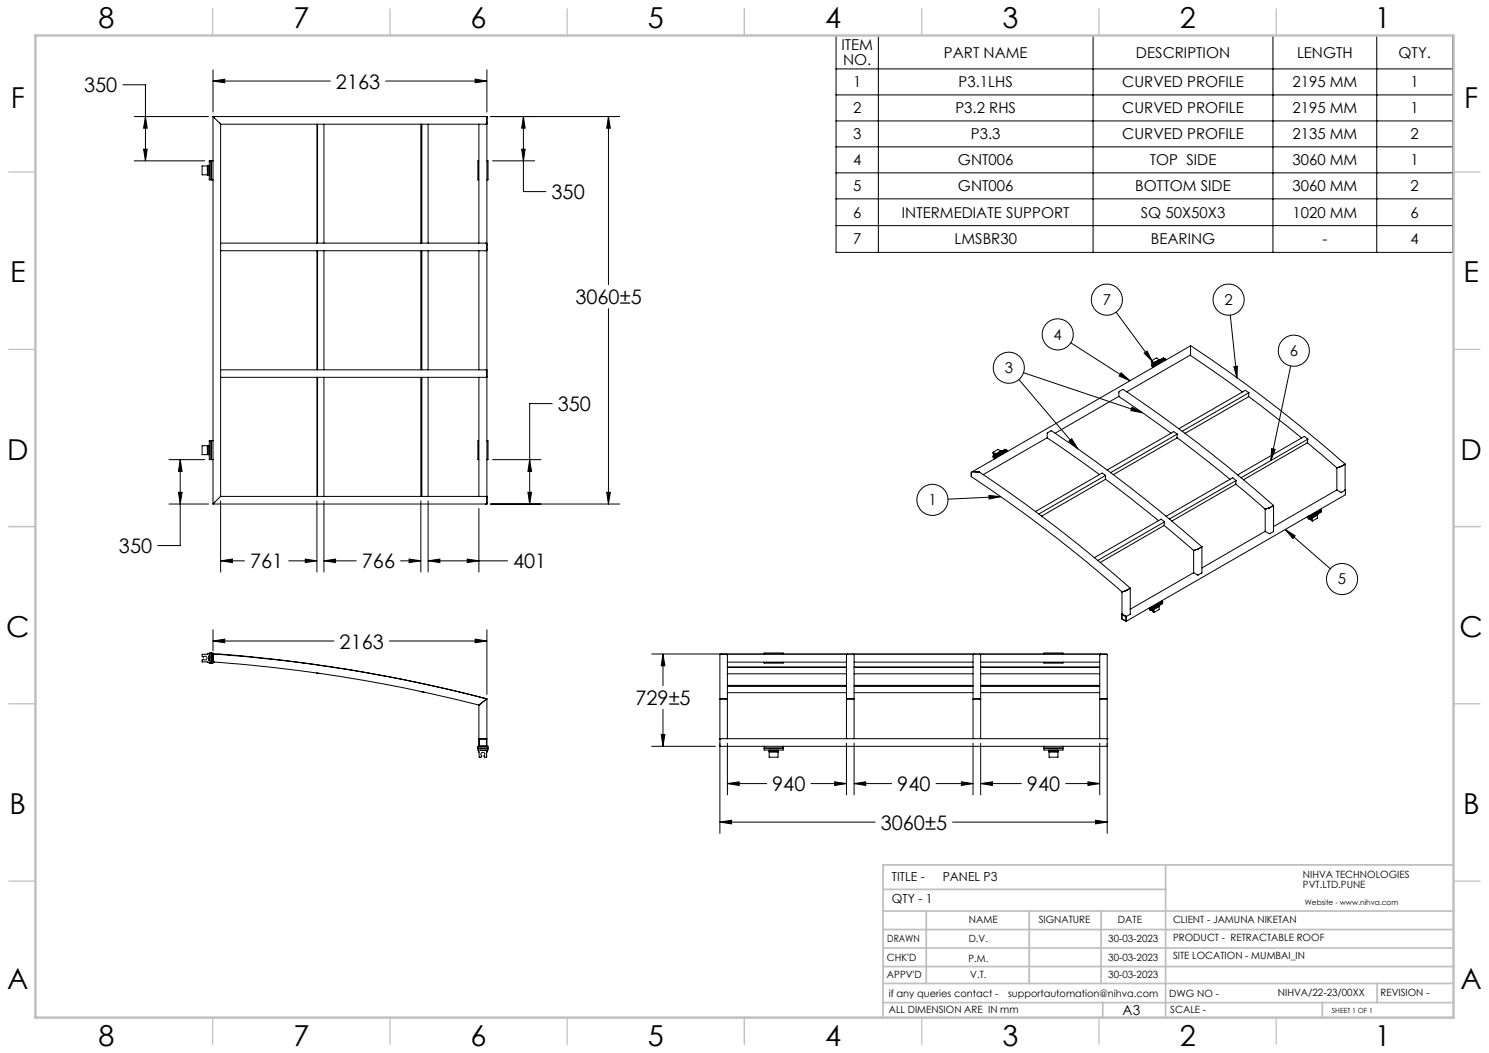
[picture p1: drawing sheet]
<svg xmlns="http://www.w3.org/2000/svg" width="420mm" height="297mm" viewBox="0 0 420 297" stroke-linecap="round" stroke-linejoin="round" font-family="sans-serif">
<g fill="none" stroke="#000" stroke-width=".28">
<path d="M60.1 19.7v11.9M137.3 19.7v11.9M235.8 10h174v61.2h-174zM235.8 19.4h174M247.8 10v61.2M308.3 10v61.2M359.1 10v61.2M388.3 10v61.2M34.7 23.9h6.3v21.5M37.9 32.9h20.9M41 32.9l.5 3.3h-1zM60.1 22.9l3.3-.6v1.1z"/>
<path d="M60.1 32.9l2.1 2.1M60.1 32.9h77M60.1 32.9v109.3M60.1 22.9h33.1M62.2 35h74.9M62.2 35h.1M62.2 35v33.6M89.4 35v33.6M89.6 35v33.6M91.4 35v33.6M108.8 22.9h28.5M118.7 35v33.6"/>
<path d="M119 35v33.6M120.8 35v33.6M134 22.3l3.3 .6-3.3 .5zM135.1 35v33.6M137.1 32.9h.1M137.1 32.9l.2 .2zM137.1 35l.2-.2zM137.1 35h.1M137.2 32.9h.1v109.3h-.1M138.4 32.9h36.4M147.6 32.9l.5 3.3h-1zM147.6 32.9v21.1h6.4"/>
<path d="M171.6 32.9l.6 3.3h-1.1zM171.6 32.9v47.4M235.8 26.8h174M235.8 34.1h174M37.9 45.4h19.8M40.5 42.1h1l-.5 3.3zM58.5 46.8v2.5M58.6 46.8v2.5M58.9 46.8v2.5M59 46.8h-2v2.5h2M59.5 45.4v5.3M60.1 45.4h-1.1v5.3h1.1"/>
<path d="M135.1 45.4h-.3v5.3h.3M137.3 45.4h.4v5.3h-.4M138.9 45.4h11.9M147.1 42.1h1l-.5 3.3zM235.8 41.4h174M235.8 48.8h174M235.8 56.1h174M62.2 68.6h74.9M62.2 68.6v2.1M62.2 70.7h74.9M62.2 70.7v33.6M89.4 70.7v33.6"/>
<path d="M89.6 70.7v33.6M91.4 70.7v33.6M118.7 70.7v33.6M119 70.7v33.6M120.8 70.7v33.6M135.1 70.7v33.6M137.1 68.6h.1M137.1 70.7l.2-.2zM137.1 70.7h.1M137.1 68.6l.2 .2zM235.8 63.6h174M171.6 87.1v55.1"/>
<path d="M302 96.7l16.7 10.7M314.8 88l10.3 14M322.7 99.6l.8-.6 1.6 3zM335.8 97.5l5.3 3.5 9.9 7.1a412.1 412.1 0 0 1 28.4 22.8M335.8 97.5v2.8l14.6 10.3M335.8 97.5l-61.6 35.6M347 88.9l1.9 17.7M62.2 104.3h74.9M62.2 104.3v2.1h74.9M62.2 106.5v33.5M89.4 106.4v33.6M89.6 106.4v33.6"/>
<path d="M91.4 106.4v33.6M118.7 106.4v33.6M119 106.4v33.6M120.8 106.4v33.6M135.1 106.4v33.6M137.1 104.3h.1M137.1 106.4l.2-.2zM137.1 106.4h.1M137.1 104.3l.2 .2zM155.8 113.8h-6.4v28.4M287.4 107.1l16.6 19.5M288.7 105.1l33.6 11.3"/>
<path d="M315.6 111.8v-1.3l1.2-.7 7.8 5.4 11.1 8.2a426.2 426.2 0 0 1 23.5 19.2M315.6 111.8l14.7 10.4M315.6 111.8l-18 10.4M316.2 105.2l2.5 2.2-3-1.4zM319.3 114.9l3 1.5-3.3-.6zM324.8 102.8l.3 .2M324.8 101.8l.2 .6M324.8 102.8v.4l.3 .2M324.8 101.8l.8 .4M325 102.4l.4 .1-.6 .3M325 102.4h.1M325.1 102.7l.3 .2"/>
<path d="M325.1 102.7v1M325.4 102.9v.6M325.4 102.9l.3 .1M325.6 102.2l.2 .1M325.7 103v.4M327 101.4l-.8-.4-1.4 .8M327.2 101.5l-.1-.2-1.5 .9M328.4 101.1l-3 1.8M328.4 101.1l.3 .2M328.4 101.1l-.3-.2-3 1.8M328.7 101.3l-3 1.7M328.7 101.3v.3"/>
<path d="M335.8 100.1l-18 10.4M348.1 103.4l.9-.1-.1 3.3zM352.2 111.8l14.9 11.7M352.3 110.8l-1-.7-18.8 10.8M352.3 110.8l-18.9 10.8M352.3 110.8l-.1 1.1-17.9 10.3M364.1 103.2l-5.6 26.7M47.7 129.6h10M50.3 138.8h1.1l-.6 3.4zM50.8 129.6l.6 3.4h-1.1zM50.8 129.6v24.3h-6.3M58.5 125.7v2.5"/>
<path d="M58.6 125.7v2.5M58.9 125.7v2.5M59 125.7h-2v2.5h2M59.5 124.3v5.3M60.1 124.3h-1.1v5.3h1.1M135.1 124.3h-.3v5.3h.3M137.3 124.3h.4v5.3h-.4M138.9 129.6h13.7M148.9 138.8h1l-.5 3.4zM149.4 129.6l.5 3.4h-1zM171.1 138.8h1.1l-.6 3.4zM274.2 133.1l-.2 .1v1.3l6.6 4.4a390 390 0 0 1 35.9 28"/>
<path d="M274.2 133.1l2.1 .1M274.5 133.1l1.9 .1M276.3 133.2l7.9 5.4 9.9 7.2a400.9 400.9 0 0 1 24.7 20.1M278.9 139.7l3.4 .4-3.3 .7zM280.1 128.6l.3 .2M280.1 128.6v.4l.3 .1M280.1 127.6l.2 .6M280.1 127.6l.9 .3M280.3 128.2h.1M280.4 128.2l.3 .1-.6 .3M280.4 128.1l-.1 .1M280.4 128.4l.7 .4"/>
<path d="M280.4 128.4v1.1M281 127.9l.2 .2M281.1 128.8v.3M282.3 127.2l-.8-.5-1.4 .9M282.6 127.2l-.2-.1-1.4 .8M283.8 126.9l-3.1 1.7v.7M284.1 127.1l-3 1.7M284.1 127.1v.3M284.1 127.1l-.6-.4-3.1 1.7M295.4 123.5l-18.1 10.4M301.5 124.4l.8-.6 1.7 2.8zM310.1 133.8l-14.7-10.3v-1.3l1.2-.7 4.1 2.8a417 417 0 0 1 38.3 29.9"/>
<path d="M311.8 135.1l14.9 11.8M311.9 134.1l-18.9 10.9M311.9 134.1l-.1 1.1-18 10.4M311.9 134.1l-1-.7-18.8 10.9M332 123.4l15 11.8M332.1 122.4l-.1 1.1-18 10.4M332.1 122.4l-18.8 10.9M332.1 122.4l-1-.7-18.8 10.9M348.5 136.5l8.4 7.1M348.7 135.5l-1-.7-18.8 10.8M348.7 135.5l-.2 1.1-17.9 10.4M348.7 135.5l-18.9 10.9"/>
<path d="M358.7 126.5l1 .2-1.2 3.2zM368.8 124.8l8.3 7.1M368.9 123.9l-18.8 10.9M368.9 123.9l-1-.8-18.8 10.8M368.9 123.9l-.2 1-18 10.4M377.1 138.2l1 .6 1.3-.6M377.1 131.9h.1M377.1 131.9v6.3M377.1 138.2l-17.9 10.3M378.1 131.6l-.9 .3M378.4 131.5l-.3 .1M379.4 130.9l-1 .6"/>
<path d="M379.4 130.9h.1M379.4 138.2l.1 1.4-61.9 35.7M379.4 130.9v7.3M47.7 142.2h11.1M60.1 142.2h77M62.2 158.2l3.3-.5v1zM62.2 140l-2.1 2.2M62.2 140h74.9M62.2 140h.1M62.2 141.3v20.1M62.2 158.2h6.8M81.5 158.2h7.9"/>
<path d="M86.1 157.7l3.3 .5-3.3 .5zM89.4 141.3v20.1M91.4 158.2l3.3-.5v1zM91.4 158.2h9.1M91.4 141.3v20.1M113 158.2h5.7M115.4 157.7l3.3 .5-3.3 .5zM118.7 141.3v20.1M120.8 158.2l3.3-.5v1zM120.8 158.2h22.4M120.8 141.3v20.1M131.8 157.7l3.3 .5-3.3 .5z"/>
<path d="M135.1 143.4v18M137.1 140h.1M137.1 142.2h.1M137.1 140l.2 .2zM137.3 141.9l-.2 .3zM138.4 142.2h36.4M282.3 140.1l-14.9 .7M328.3 148.2l8.4 7.1M328.5 147.2l-18.9 10.9M328.5 147.2l-1-.8-18.8 10.9M328.5 147.2l-.2 1-18 10.4M336.7 155.3v6.3"/>
<path d="M336.7 155.3h.1M337.7 154.9l-1 .4M338 154.8l-.3 .1M338.9 154.3l-.9 .5M339 154.2v7.4l-1.1 .6-1.2-.6M339 154.2l-.1 .1M356.9 143.6v6.2M356.9 149.9l-17.9 10.3M358 143.3l-1.1 .3M358.2 143.2l-.2 .1M359.2 142.6l-1 .6M359.2 142.6h.1"/>
<path d="M359.2 142.6v7.3l-1.2 .6-1.1-.7M362.5 149.3l2.8 1.8-.6 .8zM362.5 149.3l12.7 11.1M368.7 145.8l.9 .4M369 145.9v.4l.3 .1M369.3 146.4l.6-.3-.2 .4M369.3 146.1v.3M369.3 145.4l.3 .2M369.6 145.6v.6M369.7 146.5l.5 .5M369.8 146.4l-.1 .1M370.2 146v1"/>
<path d="M370.3 145.8l-.1 .2M371.6 145.3v.9l-1.4 .8M371.7 145v.2M371.7 145.2l-1.5 .8M371.7 145.2h.1M372.4 143.6l.2 .2M372.6 143.8l-3 1.8M372.6 144.1l-3 1.8-.6-.3M372.6 143.8v.7l-3 1.7M60.1 177.6v6M137.3 177.6v18.3M316.5 173.2l1 .6"/>
<path d="M316.5 173.3l1.1 .6v1.3l-1.1-.6zM316.5 166.9v6.3M316.5 173.2h-.1M316.5 166.9h.1M316.5 173.2l-.1 1.3 1.2 .8v-1.5M316.5 173.2l1.1 .6M317.5 166.6l-1 .3M317.8 166.5l-.3 .1M318.8 165.9l-1 .6M318.8 165.9v7.3l-1.3 .6M318.8 165.9h.1M324.1 171.5l.8 .5"/>
<path d="M324.3 171.7v.3l.3 .2M324.6 171.8v.4M324.6 172.2l.6-.4-.1 .5M324.7 171.2l.2 .1M324.9 171.3v.7M325.1 172.3h.1M325.1 172.3l.4 .5M325.2 172.2l-.1 .1M325.6 171.8l-.1 1M325.6 171.6v.2M327 170.8v.2M327 171l-1.4 .8"/>
<path d="M327 171v.9l-1.5 .9M327.7 169.4l.2 .2M327.9 169.6l-3 1.7M327.9 169.6v.6l-3 1.8M327.9 169.9l-3 1.8-.5-.4M336.7 161.5l-17.9 10.3M59 184.4l-2 .1v.6l.3 .2a.59 .59 0 0 1 .9-.1 .59 .59 0 0 1 0 .9 .59 .59 0 0 1-.9-.2l-.3 .3v.5l2 .1M59 184.2h1.1v2.8h-1.1zM59 185v1.2M59.5 184.2v2.8M60.1 186.4v.1M60.1 186.5v.2a434.8 434.8 0 0 1 75 12.2"/>
<path d="M60.1 184.7v-.1a415.4 415.4 0 0 1 77.2 12.5M60.1 180.8l3.3-.5v1zM60.1 180.8h34.1M60.4 186.7l.1 .1M60.6 184.5l1.5 .1M62.2 184.6v-.1a423.9 423.9 0 0 1 75.1 12.6M89.4 189.8v.1M89.4 189.9l.9 .1M109.9 180.8h27.4M118.7 195l1 .2M134 180.3l3.3 .5-3.3 .5zM135.1 198.9v9.4h.2"/>
<path d="M135.3 198.7l-.2 .2M137.1 197.3l-1.8 1.4M137.3 197.1l-.2 .2M137.3 197.1v11.2h-.1M183.8 184.5h128M187 184.5l.5 3.3h-1zM187 184.5v8.9M203.1 197.3v11M203.3 197.1l-.2 .2M203.3 197.1h1.7M204.8 184.5l.4 .3M205 197.1l.2 .2"/>
<path d="M205.2 184.9v12.4M205.2 184.9l-.2-.3-1.7-.1a.48 .48 0 0 0-.2 .7v12.1M205.2 197.3v11M205.2 186.8h33.6M205.2 195.4h33.6M205.2 193.6h33.6M205.2 193.3h33.6M205.2 188.3h33.6M205.2 188.1h33.6M205.2 190h33.6M215.5 186.8v.2h5.4v-.2M215.5 184.5v-.3h5.4v.3"/>
<path d="M238.8 197.3v11M239 197.1l-.2 .2M239 184.5l-.2 .2v12.6M239 197.1h1.7M240.7 197.1l.2 .2M240.7 184.5a.55 .55 0 0 1 .2 .8v12M240.9 197.3v11M240.9 186.8h33.6M240.9 195.4h33.6M240.9 193.6h33.6M240.9 193.3h33.6M240.9 188.3h33.6"/>
<path d="M240.9 188.1h33.6M240.9 190h33.6M274.5 197.3v11M274.7 197.1l-.2 .2M274.7 184.5a.54 .54 0 0 0-.2 .8v12M274.7 197.1h1.7M276.4 197.1l.2 .2M276.4 184.5a.52 .52 0 0 1 .2 .8v12M276.6 197.3v11M276.6 186.8h33.6M276.6 195.4h33.6M276.6 193.6h33.6"/>
<path d="M276.6 193.3h33.6M276.6 188.3h33.6M276.6 188.1h33.6M276.6 190h33.6M294.5 186.8v.2h5.3v-.2M294.5 184.5v-.3h5.3v.3M310.2 184.9l.2-.3h1.9v12.7M310.2 184.9v12.4M310.2 197.3v11M310.4 197.1l-.2 .2M310.4 197.1h1.7M310.6 184.5l-.4 .3"/>
<path d="M312.1 197.1l.2 .2M312.3 197.3v11M134.8 210.5h2.9v1.1h-2.9zM134.8 211h2.9M135 211.6l.1 2h.6l.2-.3a.59 .59 0 0 1-.1-.9 .59 .59 0 0 1 .9 0 .59 .59 0 0 1-.2 .9l.2 .3h.6l.1-2M135.2 208.5h2v1.9h-2zM135.3 208.3l-.2 .2v1.9l.2 .1M135.3 208.3h1.9M135.6 211.6h1.2M137.2 208.3l.1 .2v1.9l-.1 .1M183.8 210.5h18M186.5 207.2h1l-.5 3.3z"/>
<path d="M187 200.1v10.4M203.1 208.3h2.1M203.1 208.3h.1M203.1 208.3v26.8M203.1 210.3v.2h109.2v-.2M205.2 208.3h33.6M205.2 209.6v14.6M215.5 211h5.4M215.5 210.5v1.1h5.4v-1.1M217 212.1h2.5M217 211.6v2h2.5v-2M217 211.6h2.5"/>
<path d="M217 212h2.5M238.8 208.3h2.1M238.8 209.6v14.6M240.9 208.3h33.6M240.9 209.6v14.6M274.5 208.3h2.1M274.5 209.6v14.6M276.6 209.6v14.6M276.6 208.3h33.6M294.5 211h5.3M294.5 210.5v1.1h5.3v-1.1M295.9 212.1h2.5"/>
<path d="M295.9 211.6v2h2.5v-2M295.9 211.6h2.5M295.9 212h2.5M310.2 208.3h2.1M310.2 209.6v14.6M312.3 208.3h.1M312.3 208.3v26.8M203.1 231.9l3.2-.6v1.1zM203.1 231.9h43.7M205.2 221l3.3-.5v1zM205.2 221h11.1M228.7 221h10.1"/>
<path d="M235.4 220.5l3.4 .5-3.4 .5zM240.9 221l3.3-.5v1zM240.9 221h10.6M264 221h10.5M268.7 231.9h43.6M271.2 220.5l3.3 .5-3.3 .5zM276.6 221l3.3-.5v1zM276.6 221h11.5M300.6 221h9.6M306.9 220.5l3.3 .5-3.3 .5zM309 231.3l3.3 .6-3.3 .5z"/>
<circle cx="298.4" cy="94.3" r="4.4"/>
<circle cx="312.2" cy="84.5" r="4.4"/>
<circle cx="346.6" cy="84.5" r="4.4"/>
<circle cx="364.9" cy="98.9" r="4.4"/>
<circle cx="284.5" cy="103.7" r="4.4"/>
<circle cx="263" cy="141" r="4.4"/>
<circle cx="378.5" cy="163.3" r="4.4"/>
</g>
<g fill="none" stroke="#c0c0c0" stroke-width=".35">
<path d="M60 2.5v7.5M110 2.5v7.5M160 2.5v7.5M210 2.5v7.5M260 2.5v7.5M310 2.5v7.5M360 2.5v7.5M2.5 48.5h7.5M410 48.5h7.5M2.5 98.5h7.5M410 98.5h7.5M2.5 148.5h7.5"/>
<path d="M410 148.5h7.5M2.5 198.5h7.5M410 198.5h7.5M2.5 248.5h7.5M410 248.5h7.5M60 287v7.5M110 287v7.5M160 287v7.5M210 287v7.5M260 287v7.5M310 287v7.5M360 287v7.5"/>
</g>
<g fill="none" stroke="#c0c0c0" stroke-width=".5">
<path d="M249.1 257h160.9M249.1 250.9h79.7M261.3 257v20.4M290.3 257v20.4M310.6 257v20.4M328.8 243.9v43.1M410 243.9h-160.9v43.1M249.1 272.6h160.9M249.1 267.4h160.9M249.1 262.2h160.9M249.1 277.4h160.9M388.4 277.4v5.4"/>
<path d="M249.1 282.8h160.9M311 282.8v4.2M373 282.8v4.2"/>
</g>
<path d="M10 10h400v277h-400z" fill="none" stroke="#c0c0c0" stroke-width=".7"/>
<g fill="#000">
<path d="M278.9 139.7l3.4 .4-3.3 .7zM348.1 103.4l.9-.1-.1 3.3zM301.5 124.4l.8-.6 1.7 2.8zM319.3 114.9l3 1.5-3.3-.6zM316.2 105.2l2.5 2.2-3-1.4zM362.5 149.3l2.8 1.8-.6 .8zM358.7 126.5l1 .2-1.2 3.2zM322.7 99.6l.8-.6 1.6 3z"/>
<path d="M60.1 180.8l3.3-.5v1zM134 180.3l3.3 .5-3.3 .5zM171.6 32.9l.6 3.3h-1.1zM171.1 138.8h1.1l-.6 3.4zM86.1 157.7l3.3 .5-3.3 .5zM62.2 158.2l3.3-.5v1zM91.4 158.2l3.3-.5v1zM115.4 157.7l3.3 .5-3.3 .5zM120.8 158.2l3.3-.5v1zM131.8 157.7l3.3 .5-3.3 .5zM60.1 22.9l3.3-.6v1.1zM134 22.3l3.3 .6-3.3 .5zM41 32.9l.5 3.3h-1zM40.5 42.1h1l-.5 3.3zM50.8 129.6l.6 3.4h-1.1zM50.3 138.8h1.1l-.6 3.4zM149.4 129.6l.5 3.4h-1zM148.9 138.8h1l-.5 3.4zM147.6 32.9l.5 3.3h-1zM147.1 42.1h1l-.5 3.3zM205.2 221l3.3-.5v1zM235.4 220.5l3.4 .5-3.4 .5zM240.9 221l3.3-.5v1zM271.2 220.5l3.3 .5-3.3 .5zM276.6 221l3.3-.5v1zM306.9 220.5l3.3 .5-3.3 .5zM203.1 231.9l3.2-.6v1.1zM309 231.3l3.3 .6-3.3 .5zM187 184.5l.5 3.3h-1zM186.5 207.2h1l-.5 3.3z"/>
</g>
<g font-size="8.1">
<text x="27.8" y="8">8</text>
<text x="82.8" y="8">7</text>
<text x="132.8" y="8">6</text>
<text x="182.8" y="8">5</text>
<text x="232.8" y="8">4</text>
<text x="282.8" y="8">3</text>
<text x="332.8" y="8">2</text>
<text x="387.8" y="8">1</text>
<text x="3" y="30.4">F</text>
<text x="413" y="30.4">F</text>
<text x="2.8" y="79.6">E</text>
<text x="412.8" y="79.6">E</text>
<text x="2" y="129.6">D</text>
<text x="412" y="129.6">D</text>
<text x="1.7" y="179.6">C</text>
<text x="411.7" y="179.6">C</text>
<text x="2.7" y="229.6">B</text>
<text x="412.7" y="229.6">B</text>
<text x="2" y="278.9">A</text>
<text x="412" y="278.9">A</text>
<text x="27.8" y="295">8</text>
<text x="82.8" y="295">7</text>
<text x="132.8" y="295">6</text>
<text x="182.8" y="295">5</text>
<text x="232.8" y="295">4</text>
<text x="282.8" y="295">3</text>
<text x="332.8" y="295">2</text>
<text x="387.8" y="295">1</text>
</g>
<g font-size="5.6">
<text x="23.7" y="26">350</text>
<text x="94.8" y="25">2163</text>
<text x="155.6" y="56.2">350</text>
<text x="162.3" y="85.8">3060±5</text>
<text x="157.3" y="116">350</text>
<text x="33.6" y="156">350</text>
<text x="70.5" y="160.3">761</text>
<text x="102.1" y="160.3">766</text>
<text x="144.7" y="160.3">401</text>
<text x="95.8" y="182.9">2163</text>
<text x="179.2" y="198.9">729±5</text>
<text x="217.8" y="223.2">940</text>
<text x="253.1" y="223.2">940</text>
<text x="289.7" y="223.2">940</text>
<text x="248.4" y="234">3060±5</text>
</g>
<g font-size="4.2">
<text x="237.3" y="14.2">ITEM</text>
<text x="266.3" y="16.2">PART NAME</text>
<text x="320.4" y="16.2">DESCRIPTION</text>
<text x="365.8" y="16.2">LENGTH</text>
<text x="394.5" y="16.2">QTY.</text>
<text x="237.8" y="18.3">NO.</text>
<text x="240.6" y="24.6">1</text>
<text x="270.4" y="24.6">P3.1LHS</text>
<text x="316.5" y="24.6">CURVED PROFILE</text>
<text x="364.6" y="24.6">2195 MM</text>
<text x="397.9" y="24.6">1</text>
<text x="240.6" y="31.9">2</text>
<text x="269.5" y="31.9">P3.2 RHS</text>
<text x="316.5" y="31.9">CURVED PROFILE</text>
<text x="364.5" y="31.9">2195 MM</text>
<text x="397.9" y="31.9">1</text>
<text x="240.6" y="39.3">3</text>
<text x="273.9" y="39.3">P3.3</text>
<text x="316.5" y="39.3">CURVED PROFILE</text>
<text x="364.5" y="39.3">2135 MM</text>
<text x="397.9" y="39.3">2</text>
<text x="240.6" y="46.6">4</text>
<text x="270.2" y="46.6">GNT006</text>
<text x="324.3" y="46.6">TOP SIDE</text>
<text x="364.5" y="46.6">3060 MM</text>
<text x="397.9" y="46.6">1</text>
<text x="240.6" y="53.9">5</text>
<text x="270.2" y="53.9">GNT006</text>
<text x="320.2" y="53.9">BOTTOM SIDE</text>
<text x="364.5" y="53.9">3060 MM</text>
<text x="397.9" y="53.9">2</text>
<text x="240.6" y="61.4">6</text>
<text x="254.4" y="61.4">INTERMEDIATE SUPPORT</text>
<text x="321.8" y="61.4">SQ 50X50X3</text>
<text x="364.6" y="61.4">1020 MM</text>
<text x="397.9" y="61.4">6</text>
<text x="240.6" y="68.9">7</text>
<text x="269.2" y="68.9">LMSBR30</text>
<text x="324.6" y="68.9">BEARING</text>
<text x="373" y="68.9">-</text>
<text x="397.9" y="68.9">4</text>
<text x="311.1" y="86">7</text>
<text x="345.4" y="86.1">2</text>
<text x="297.2" y="95.9">4</text>
<text x="363.8" y="100.5">6</text>
<text x="283.4" y="105.3">3</text>
<text x="261.9" y="142.5">1</text>
<text x="377.4" y="164.9">5</text>
</g>
<text font-size="3.9" x="316.7" y="286.4">A3</text>
<g font-size="3.5">
<text x="251.6" y="248.6">TITLE -</text>
<text x="265.9" y="248.6">PANEL P3</text>
<text x="251.6" y="254.8">QTY - 1</text>
</g>
<g font-size="2.8">
<text x="367.5" y="247.7">NIHVA TECHNOLOGIES</text>
<text x="367.5" y="250.5">PVT.LTD.PUNE</text>
<text x="273.3" y="260.4">NAME</text>
<text x="293" y="260.4">SIGNATURE</text>
<text x="315.3" y="260.5">DATE</text>
<text x="330.9" y="260.5">CLIENT - JAMUNA NIKETAN</text>
<text x="250.3" y="265.7">DRAWN</text>
<text x="273.3" y="265.8">D.V.</text>
<text x="312.6" y="265.7">30-03-2023</text>
<text x="330.9" y="265.5">PRODUCT - RETRACTABLE ROOF</text>
<text x="250.2" y="271.1">CHK'D</text>
<text x="250.2" y="275.8">APPV'D</text>
<text x="273.2" y="271.2">P.M.</text>
<text x="273.7" y="275.9">V.T.</text>
<text x="312.6" y="271.1">30-03-2023</text>
<text x="312.6" y="275.8">30-03-2023</text>
<text x="330.9" y="270.6">SITE LOCATION - MUMBAI_IN</text>
<text x="250.7" y="281.1">if any queries contact -</text>
<text x="284.3" y="281.1">supportautomation@nihva.com</text>
<text x="329.8" y="281.3">DWG NO -</text>
<text x="360.5" y="281.1">NIHVA/22-23/00XX</text>
<text x="389.4" y="281.1">REVISION -</text>
<text x="250.7" y="285.6">ALL DIMENSION ARE IN mm</text>
<text x="330.1" y="285.7">SCALE -</text>
</g>
<text font-size="2.1" x="368.1" y="255.1">Website - www.nihva.com</text>
<text font-size="2" x="375.7" y="285.6">SHEET 1 OF 1</text>
</svg>
